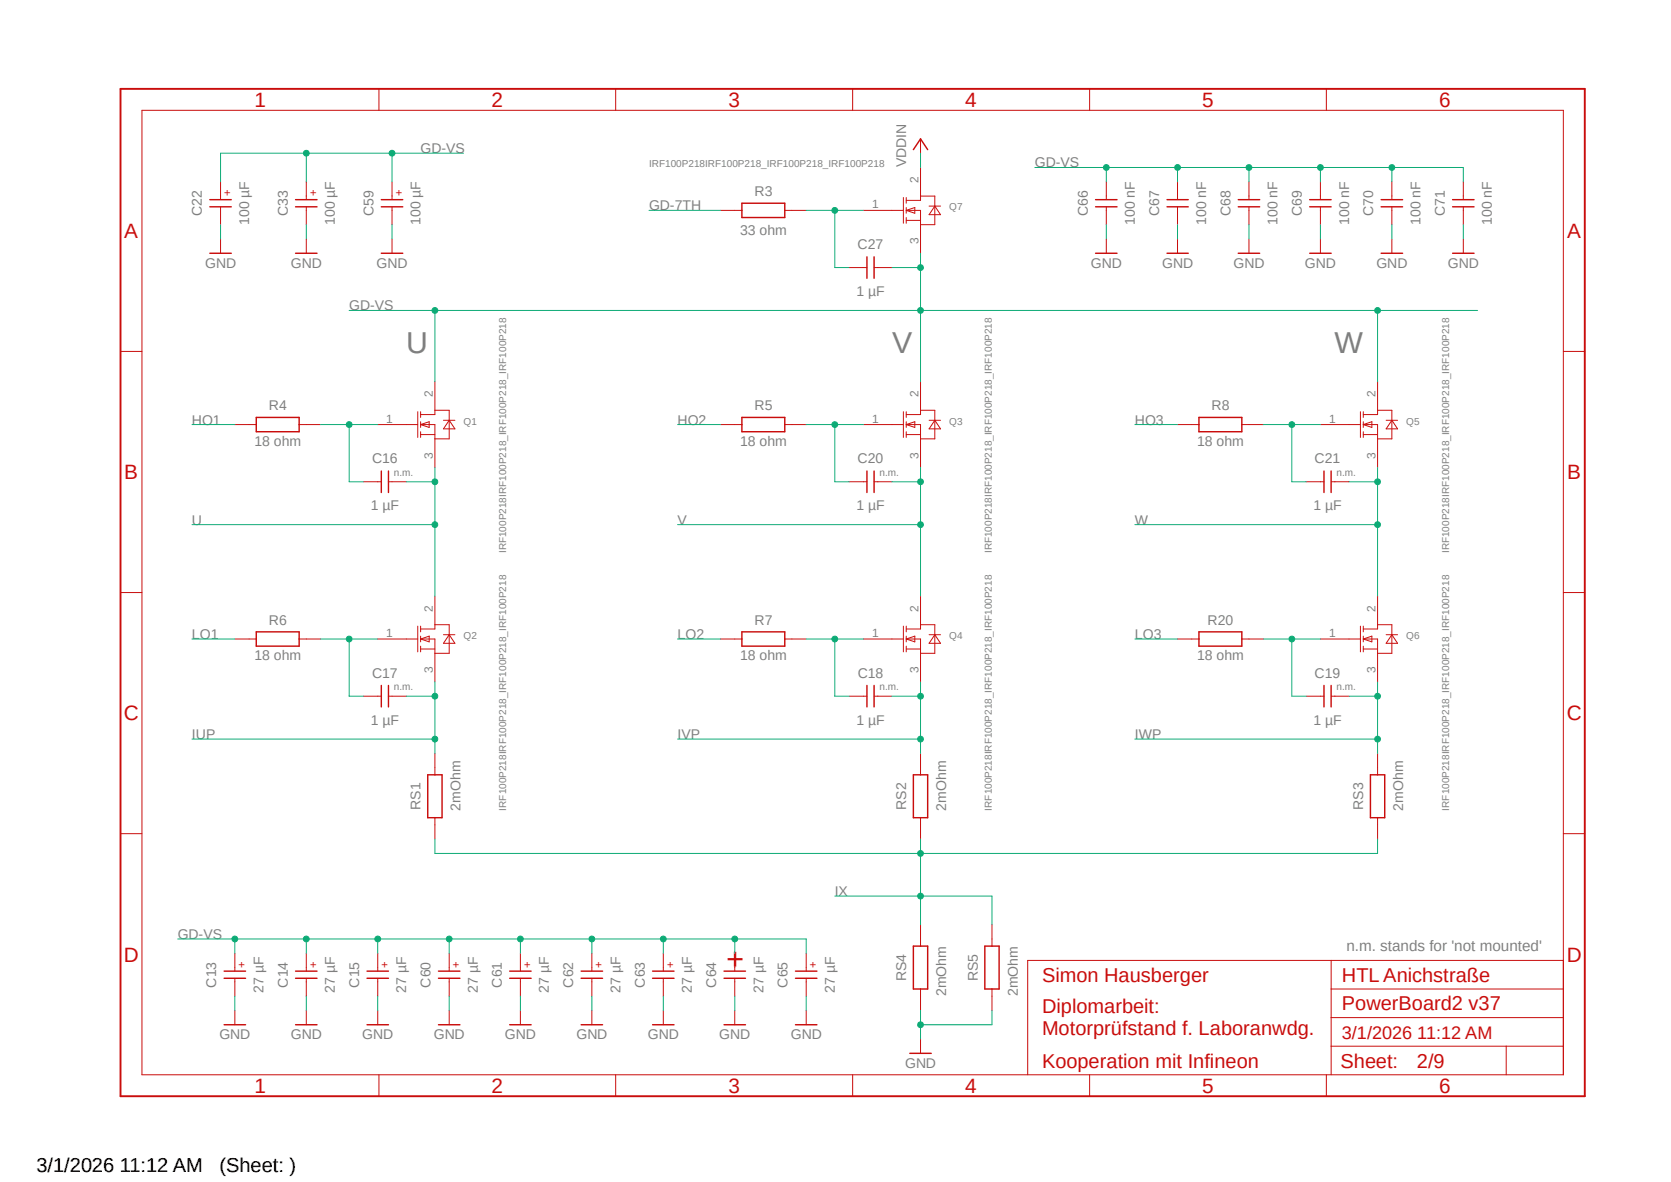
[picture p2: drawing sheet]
<svg xmlns="http://www.w3.org/2000/svg" width="297mm" height="210mm" viewBox="0 0 297 210" stroke-linecap="round" stroke-linejoin="round" font-family="sans-serif">
<path d="M20.9 15.5l261.2 179.8M282.1 15.5l-261.2 179.8" fill="none" stroke="#fff" stroke-width=".18"/>
<g fill="none" stroke="#c90d0c" stroke-width=".18">
<path d="M25.2 19.6h252.7v171.4h-252.7zM67.4 15.8v3.8M109.4 15.8v3.8M151.6 15.8v3.8M193.7 15.8v3.8M235.8 15.8v3.8M39.2 32.3v3.1M39.2 36.7v3.2M54.4 32.3v3.1M54.4 36.7v3.2M69.7 32.3v3.1M69.7 36.7v3.2"/>
<path d="M128.1 37.4h3.8M139.5 37.4h3.8M153.5 37.4h7.1M160.6 35.1v4.6M161.1 37.4h2.5v7.6M161.1 37.4l1.5-.5v1zM161.1 35.1v1M161.1 36.9v1M161.1 38.7v1M161.1 39.2h2.5M163.6 24.7v2.5M163.6 29.8v5.8h-2.5"/>
<path d="M163.6 34.8h2.6v5.1h-2.6M165.1 36.6h2.1M166.2 36.6l1 1.5h-2.1zM196.6 32.3v3.1M196.6 36.7v3.2M209.3 32.3v3.1M209.3 36.7v3.2M222 32.3v3.1M222 36.7v3.2M234.7 32.3v3.1M234.7 36.7v3.2M247.4 32.3v3.1"/>
<path d="M247.4 36.7v3.2M260.1 32.3v3.1M260.1 36.7v3.2M39.2 42.5v2.5M54.4 42.5v2.5M69.7 42.5v2.5M150.9 47.5h3.2M155.4 47.5h3.1M196.6 42.5v2.5M209.3 42.5v2.5M222 42.5v2.5M234.7 42.5v2.5"/>
<path d="M247.4 42.5v2.5M260.1 42.5v2.5M21.4 62.4h3.8M41.7 75.4h3.9M53.2 75.4h3.8M67.1 75.4h7.2M74.3 73.2v4.5M74.8 75.4h2.5v7.7M74.8 75.4l1.5-.5v1zM74.8 73.2v1M74.8 74.9v1M74.8 76.7v1"/>
<path d="M74.8 77.2h2.5M77.3 67.8v5.9h-2.5M77.3 72.9h2.5v5.1h-2.5M78.8 74.7h2.1M79.8 74.7l1.1 1.5h-2.1zM128.1 75.4h3.8M139.5 75.4h3.8M153.5 75.4h7.1M160.6 73.2v4.5M161.1 75.4h2.5v7.7M161.1 77.2h2.5M161.1 75.4l1.5-.5v1z"/>
<path d="M161.1 73.2v1M161.1 74.9v1M161.1 76.7v1M163.6 67.8v5.9h-2.5M163.6 72.9h2.6v5.1h-2.6M165.1 74.7h2.1M166.2 74.7l1 1.5h-2.1zM209.3 75.4h3.8M220.7 75.4h3.8M234.7 75.4h7.1M241.8 73.2v4.5M242.3 75.4h2.6v7.7"/>
<path d="M242.3 77.2h2.6M242.3 75.4l1.5-.5v1zM242.3 73.2v1M242.3 74.9v1M242.3 76.7v1M244.9 67.8v5.9h-2.6M244.9 72.9h2.5v5.1h-2.5M246.4 74.7h2M247.4 74.7l1 1.5h-2zM277.9 62.4h3.8M64.6 85.6h3.2M69 85.6h3.2"/>
<path d="M150.9 85.6h3.2M155.4 85.6h3.1M232.2 85.6h3.1M236.6 85.6h3.2M21.4 105.3h3.8M41.7 113.5h3.9M53.2 113.5h3.8M67.1 113.5h7.2M74.3 111.3v4.5M74.8 113.5h2.5v7.7M74.8 113.5l1.5-.5v1zM74.8 111.3v1"/>
<path d="M74.8 113v1M74.8 114.8v1M74.8 115.3h2.5M77.3 105.9v5.9h-2.5M77.3 111h2.5v5.1h-2.5M78.8 112.8h2.1M79.8 112.8l1.1 1.5h-2.1zM128.1 113.5h3.8M139.5 113.5h3.8M153.5 113.5h7.1M160.6 111.3v4.5M161.1 113.5h2.5v7.7"/>
<path d="M161.1 115.3h2.5M161.1 113.5l1.5-.5v1zM161.1 111.3v1M161.1 113v1M161.1 114.8v1M163.6 105.9v5.9h-2.5M163.6 111h2.6v5.1h-2.6M165.1 112.8h2.1M166.2 112.8l1 1.5h-2.1zM209.3 113.5h3.8M220.7 113.5h3.8M234.7 113.5h7.1"/>
<path d="M241.8 111.3v4.5M242.3 113.5h2.6v7.7M242.3 115.3h2.6M242.3 113.5l1.5-.5v1zM242.3 111.3v1M242.3 113v1M242.3 114.8v1M244.9 105.9v5.9h-2.6M244.9 111h2.5v5.1h-2.5M246.4 112.8h2M247.4 112.8l1 1.5h-2zM277.9 105.3h3.8"/>
<path d="M64.6 123.7h3.2M69 123.7h3.2M77.3 133.9v3.8M150.9 123.7h3.2M155.4 123.7h3.1M163.6 133.9v3.8M232.2 123.7h3.1M236.6 123.7h3.2M244.9 133.9v3.8M21.4 148.1h3.8M77.3 145.3v3.8M163.6 145.3v3.8"/>
<path d="M244.9 145.3v3.8M277.9 148.1h3.8M41.7 169.4v3.2M41.7 173.8v3.2M41.7 179.5v2.6M54.4 169.4v3.2M54.4 173.8v3.2M54.4 179.5v2.6M67.1 169.4v3.2M67.1 173.8v3.2M67.1 179.5v2.6M79.8 169.4v3.2"/>
<path d="M79.8 173.8v3.2M79.8 179.5v2.6M92.5 169.4v3.2M92.5 173.8v3.2M92.5 179.5v2.6M105.2 169.4v3.2M105.2 173.8v3.2M105.2 179.5v2.6M117.9 169.4v3.2M117.9 173.8v3.2M117.9 179.5v2.6M130.6 169.4v3.2"/>
<path d="M130.6 173.8v3.2M130.6 179.5v2.6M143.3 169.4v3.2M143.3 173.8v3.2M143.3 179.5v2.6M163.6 164.3v3.8M163.6 175.7v3.8M176.3 164.3v3.8M176.3 175.7v3.8M236.6 170.6v20.4M236.6 175.7h41.3M277.9 170.6h-95.2v20.4"/>
<path d="M67.4 191v3.8M109.4 191v3.8M151.6 191v3.8M163.6 184.6v2.6M193.7 191v3.8M235.8 191v3.8M236.6 185.9h41.3M236.6 180.8h41.3M267.7 185.9v5.1"/>
</g>
<path d="M21.4 15.8h260.3v179h-260.3z" fill="none" stroke="#c90d0c" stroke-width=".34"/>
<g fill="none" stroke="#c90d0c" stroke-width=".25">
<path d="M37.3 35.5h3.8M37.3 36.7h3.8M52.5 35.5h3.8M52.5 36.7h3.8M67.8 35.5h3.8M67.8 36.7h3.8M131.9 36.1h7.6v2.6h-7.6zM162.3 26.6l1.3-1.9 1.3 1.9M194.7 35.5h3.8M194.7 36.7h3.8M207.4 35.5h3.8M207.4 36.7h3.8"/>
<path d="M220.1 35.5h3.8M220.1 36.7h3.8M232.8 35.5h3.8M232.8 36.7h3.8M245.5 35.5h3.8M245.5 36.7h3.8M258.2 35.5h3.8M258.2 36.7h3.8M37.3 45h3.8M52.5 45h3.8M67.8 45h3.8M154.1 45.6v3.8"/>
<path d="M155.4 45.6v3.8M194.7 45h3.8M207.4 45h3.8M220.1 45h3.8M232.8 45h3.8M245.5 45h3.8M258.2 45h3.8M45.6 74.2h7.6v2.5h-7.6zM131.9 74.2h7.6v2.5h-7.6zM213.1 74.2h7.6v2.5h-7.6zM67.8 83.7v3.8M69 83.7v3.8"/>
<path d="M154.1 83.7v3.8M155.4 83.7v3.8M235.3 83.7v3.8M236.6 83.7v3.8M45.6 112.3h7.6v2.5h-7.6zM131.9 112.3h7.6v2.5h-7.6zM213.1 112.3h7.6v2.5h-7.6zM67.8 121.8v3.8M69 121.8v3.8M76 137.7h2.6v7.6h-2.6zM154.1 121.8v3.8M155.4 121.8v3.8"/>
<path d="M162.3 137.7h2.6v7.6h-2.6zM235.3 121.8v3.8M236.6 121.8v3.8M243.6 137.7h2.5v7.6h-2.5zM39.8 172.6h3.8M39.8 173.8h3.8M52.5 172.6h3.8M52.5 173.8h3.8M65.2 172.6h3.8M65.2 173.8h3.8M77.9 172.6h3.8M77.9 173.8h3.8"/>
<path d="M90.6 172.6h3.8M90.6 173.8h3.8M103.3 172.6h3.8M103.3 173.8h3.8M116 172.6h3.8M116 173.8h3.8M128.7 172.6h3.8M128.7 173.8h3.8M141.4 172.6h3.8M141.4 173.8h3.8M162.3 168.1h2.6v7.6h-2.6zM175 168.1h2.6v7.6h-2.6z"/>
<path d="M39.8 182.1h3.8M52.5 182.1h3.8M65.2 182.1h3.8M77.9 182.1h3.8M90.6 182.1h3.8M103.3 182.1h3.8M116 182.1h3.8M128.7 182.1h3.8M141.4 182.1h3.8M161.7 187.2h3.8"/>
</g>
<path d="M77.3 83.1v22.8" fill="none" stroke="#0dab76" stroke-width=".18"/>
<circle cx="77.3" cy="93.2" r=".51" fill="#0dab76"/>
<g fill="none" stroke="#0dab76" stroke-width=".18">
<path d="M34.1 93.2h43.2M72.2 85.6h5.1"/>
<circle cx="77.3" cy="93.2" r=".51"/>
</g>
<circle cx="77.3" cy="85.6" r=".51" fill="#0dab76"/>
<g fill="none" stroke="#0dab76" stroke-width=".18">
<path d="M34.1 131.3h43.2M72.2 123.7h5.1M77.3 121.2v12.7"/>
<circle cx="77.3" cy="85.6" r=".51"/>
</g>
<circle cx="77.3" cy="123.7" r=".51" fill="#0dab76"/>
<circle cx="77.3" cy="123.7" r=".51" fill="none" stroke="#0dab76" stroke-width=".18"/>
<circle cx="77.3" cy="131.3" r=".51" fill="#0dab76"/>
<g fill="none" stroke="#0dab76" stroke-width=".18">
<path d="M77.3 149.1v2.5h167.6v-2.5M148.4 159.2h27.9v5.1M163.6 149.1v15.2"/>
<circle cx="77.3" cy="131.3" r=".51"/>
</g>
<circle cx="163.6" cy="151.6" r=".51" fill="#0dab76"/>
<circle cx="163.6" cy="151.6" r=".51" fill="none" stroke="#0dab76" stroke-width=".18"/>
<circle cx="163.6" cy="159.2" r=".51" fill="#0dab76"/>
<g fill="none" stroke="#0dab76" stroke-width=".18">
<path d="M120.4 131.3h43.2M158.5 123.7h5.1M163.6 121.2v12.7"/>
<circle cx="163.6" cy="159.2" r=".51"/>
</g>
<circle cx="163.6" cy="123.7" r=".51" fill="#0dab76"/>
<circle cx="163.6" cy="123.7" r=".51" fill="none" stroke="#0dab76" stroke-width=".18"/>
<circle cx="163.6" cy="131.3" r=".51" fill="#0dab76"/>
<g fill="none" stroke="#0dab76" stroke-width=".18">
<path d="M163.6 83.1v22.8"/>
<circle cx="163.6" cy="131.3" r=".51"/>
</g>
<circle cx="163.6" cy="93.2" r=".51" fill="#0dab76"/>
<g fill="none" stroke="#0dab76" stroke-width=".18">
<path d="M120.4 93.2h43.2M158.5 85.6h5.1"/>
<circle cx="163.6" cy="93.2" r=".51"/>
</g>
<circle cx="163.6" cy="85.6" r=".51" fill="#0dab76"/>
<g fill="none" stroke="#0dab76" stroke-width=".18">
<path d="M201.7 131.3h43.2M239.8 123.7h5.1M244.9 121.2v12.7"/>
<circle cx="163.6" cy="85.6" r=".51"/>
</g>
<circle cx="244.9" cy="131.3" r=".51" fill="#0dab76"/>
<circle cx="244.9" cy="131.3" r=".51" fill="none" stroke="#0dab76" stroke-width=".18"/>
<circle cx="244.9" cy="123.7" r=".51" fill="#0dab76"/>
<g fill="none" stroke="#0dab76" stroke-width=".18">
<path d="M244.9 85.6v20.3"/>
<circle cx="244.9" cy="123.7" r=".51"/>
</g>
<circle cx="244.9" cy="93.2" r=".51" fill="#0dab76"/>
<g fill="none" stroke="#0dab76" stroke-width=".18">
<path d="M201.7 93.2h43.2M244.9 83.1v2.5h-5.1"/>
<circle cx="244.9" cy="93.2" r=".51"/>
</g>
<circle cx="244.9" cy="85.6" r=".51" fill="#0dab76"/>
<g fill="none" stroke="#0dab76" stroke-width=".18">
<path d="M163.6 179.5v5.1M176.3 179.5v2.6h-12.7"/>
<circle cx="244.9" cy="85.6" r=".51"/>
</g>
<circle cx="163.6" cy="182.1" r=".51" fill="#0dab76"/>
<g fill="none" stroke="#0dab76" stroke-width=".18">
<path d="M39.2 39.9v2.6M54.4 39.9v2.6M69.7 39.9v2.6M163.6 27.2v2.6M196.6 39.9v2.6M209.3 39.9v2.6M222 39.9v2.6M234.7 39.9v2.6M247.4 39.9v2.6M260.1 39.9v2.6M57 75.4h10.1M62.1 75.4v10.2h2.5"/>
<path d="M41.7 177v2.5M54.4 177v2.5M67.1 177v2.5M79.8 177v2.5M92.5 177v2.5M105.2 177v2.5M117.9 177v2.5M130.6 177v2.5M143.3 177v2.5"/>
<circle cx="163.6" cy="182.1" r=".51"/>
</g>
<circle cx="62.1" cy="75.4" r=".51" fill="#0dab76"/>
<g fill="none" stroke="#0dab76" stroke-width=".18">
<path d="M57 113.5h10.1M62.1 113.5v10.2h2.5"/>
<circle cx="62.1" cy="75.4" r=".51"/>
</g>
<circle cx="62.1" cy="113.5" r=".51" fill="#0dab76"/>
<g fill="none" stroke="#0dab76" stroke-width=".18">
<path d="M143.3 75.4h10.2M148.4 75.4v10.2h2.5"/>
<circle cx="62.1" cy="113.5" r=".51"/>
</g>
<circle cx="148.4" cy="75.4" r=".51" fill="#0dab76"/>
<g fill="none" stroke="#0dab76" stroke-width=".18">
<path d="M143.3 113.5h10.2M148.4 113.5v10.2h2.5"/>
<circle cx="148.4" cy="75.4" r=".51"/>
</g>
<circle cx="148.4" cy="113.5" r=".51" fill="#0dab76"/>
<g fill="none" stroke="#0dab76" stroke-width=".18">
<path d="M224.5 75.4h10.2M229.6 75.4v10.2h2.6"/>
<circle cx="148.4" cy="113.5" r=".51"/>
</g>
<circle cx="229.6" cy="75.4" r=".51" fill="#0dab76"/>
<g fill="none" stroke="#0dab76" stroke-width=".18">
<path d="M224.5 113.5h10.2M229.6 113.5v10.2h2.6"/>
<circle cx="229.6" cy="75.4" r=".51"/>
</g>
<circle cx="229.6" cy="113.5" r=".51" fill="#0dab76"/>
<g fill="none" stroke="#0dab76" stroke-width=".18">
<path d="M115.4 37.4h12.7M62.1 55.2h200.5M77.3 55.2v12.6M158.5 47.5h5.1M163.6 45v22.8M244.9 55.2v12.6M34.1 75.4h7.6M120.4 75.4h7.7M201.7 75.4h7.6M34.1 113.5h7.6M120.4 113.5h7.7M201.7 113.5h7.6"/>
<circle cx="229.6" cy="113.5" r=".51"/>
</g>
<circle cx="77.3" cy="55.2" r=".51" fill="#0dab76"/>
<circle cx="77.3" cy="55.2" r=".51" fill="none" stroke="#0dab76" stroke-width=".18"/>
<circle cx="163.6" cy="55.2" r=".51" fill="#0dab76"/>
<circle cx="163.6" cy="55.2" r=".51" fill="none" stroke="#0dab76" stroke-width=".18"/>
<circle cx="244.9" cy="55.2" r=".51" fill="#0dab76"/>
<circle cx="244.9" cy="55.2" r=".51" fill="none" stroke="#0dab76" stroke-width=".18"/>
<circle cx="163.6" cy="47.5" r=".51" fill="#0dab76"/>
<g fill="none" stroke="#0dab76" stroke-width=".18">
<path d="M54.4 27.2v5.1M69.7 27.2h-30.5v5.1"/>
<circle cx="163.6" cy="47.5" r=".51"/>
</g>
<circle cx="54.4" cy="27.2" r=".51" fill="#0dab76"/>
<g fill="none" stroke="#0dab76" stroke-width=".18">
<path d="M82.4 27.2h-12.7v5.1"/>
<circle cx="54.4" cy="27.2" r=".51"/>
</g>
<circle cx="69.7" cy="27.2" r=".51" fill="#0dab76"/>
<g fill="none" stroke="#0dab76" stroke-width=".18">
<path d="M183.9 29.8h25.4v2.5M196.6 29.8v2.5"/>
<circle cx="69.7" cy="27.2" r=".51"/>
</g>
<circle cx="196.6" cy="29.8" r=".51" fill="#0dab76"/>
<g fill="none" stroke="#0dab76" stroke-width=".18">
<path d="M209.3 29.8h12.7v2.5"/>
<circle cx="196.6" cy="29.8" r=".51"/>
</g>
<circle cx="209.3" cy="29.8" r=".51" fill="#0dab76"/>
<g fill="none" stroke="#0dab76" stroke-width=".18">
<path d="M222 29.8h12.7v2.5"/>
<circle cx="209.3" cy="29.8" r=".51"/>
</g>
<circle cx="222" cy="29.8" r=".51" fill="#0dab76"/>
<g fill="none" stroke="#0dab76" stroke-width=".18">
<path d="M234.7 29.8h12.7v2.5"/>
<circle cx="222" cy="29.8" r=".51"/>
</g>
<circle cx="234.7" cy="29.8" r=".51" fill="#0dab76"/>
<g fill="none" stroke="#0dab76" stroke-width=".18">
<path d="M247.4 29.8h12.7v2.5"/>
<circle cx="234.7" cy="29.8" r=".51"/>
</g>
<circle cx="247.4" cy="29.8" r=".51" fill="#0dab76"/>
<g fill="none" stroke="#0dab76" stroke-width=".18">
<path d="M41.7 169.4v-2.6h101.6v2.6M54.4 166.8v2.6M67.1 166.8v2.6M79.8 166.8v2.6M92.5 166.8v2.6M105.2 166.8v2.6M117.9 166.8v2.6M130.6 166.8v2.6"/>
<circle cx="247.4" cy="29.8" r=".51"/>
</g>
<circle cx="117.9" cy="166.8" r=".51" fill="#0dab76"/>
<circle cx="117.9" cy="166.8" r=".51" fill="none" stroke="#0dab76" stroke-width=".18"/>
<circle cx="130.6" cy="166.8" r=".51" fill="#0dab76"/>
<circle cx="130.6" cy="166.8" r=".51" fill="none" stroke="#0dab76" stroke-width=".18"/>
<circle cx="105.2" cy="166.8" r=".51" fill="#0dab76"/>
<circle cx="105.2" cy="166.8" r=".51" fill="none" stroke="#0dab76" stroke-width=".18"/>
<circle cx="79.8" cy="166.8" r=".51" fill="#0dab76"/>
<circle cx="79.8" cy="166.8" r=".51" fill="none" stroke="#0dab76" stroke-width=".18"/>
<circle cx="92.5" cy="166.8" r=".51" fill="#0dab76"/>
<circle cx="92.5" cy="166.8" r=".51" fill="none" stroke="#0dab76" stroke-width=".18"/>
<circle cx="67.1" cy="166.8" r=".51" fill="#0dab76"/>
<circle cx="67.1" cy="166.8" r=".51" fill="none" stroke="#0dab76" stroke-width=".18"/>
<circle cx="54.4" cy="166.8" r=".51" fill="#0dab76"/>
<g fill="none" stroke="#0dab76" stroke-width=".18">
<path d="M31.6 166.8h10.1"/>
<circle cx="54.4" cy="166.8" r=".51"/>
</g>
<circle cx="41.7" cy="166.8" r=".51" fill="#0dab76"/>
<g fill="none" stroke="#0dab76" stroke-width=".18">
<path d="M143.3 37.4h10.2M148.4 37.4v10.1h2.5"/>
<circle cx="41.7" cy="166.8" r=".51"/>
</g>
<circle cx="148.4" cy="37.4" r=".51" fill="#0dab76"/>
<circle cx="148.4" cy="37.4" r=".51" fill="none" stroke="#0dab76" stroke-width=".18"/>
<g font-size="5.4" fill="#808080">
<text x="72.2" y="62.8">U</text>
<text x="158.6" y="62.8">V</text>
<text x="237.2" y="62.8">W</text>
</g>
<text font-size="5.4" fill="#c90d0c" x="132.5" y="171.9" transform="rotate(-90 132.5 171.9)">+</text>
<g font-size="3.7" fill="#c90d0c">
<text x="45.3" y="19">1</text>
<text x="87.4" y="19">2</text>
<text x="129.5" y="19">3</text>
<text x="171.6" y="19">4</text>
<text x="213.7" y="19">5</text>
<text x="255.8" y="19">6</text>
<text x="22.1" y="42.3">A</text>
<text x="278.6" y="42.3">A</text>
<text x="22.1" y="85.2">B</text>
<text x="278.6" y="85.2">B</text>
<text x="22" y="128">C</text>
<text x="278.5" y="128">C</text>
<text x="22" y="170.9">D</text>
<text x="278.5" y="170.9">D</text>
<text x="45.3" y="194.2">1</text>
<text x="87.4" y="194.2">2</text>
<text x="129.5" y="194.2">3</text>
<text x="171.6" y="194.2">4</text>
<text x="213.7" y="194.2">5</text>
<text x="255.8" y="194.2">6</text>
</g>
<g font-size="3.6" fill="#c90d0c">
<text x="185.2" y="174.5">Simon Hausberger</text>
<text x="238.5" y="174.5">HTL Anichstraße</text>
<text x="238.5" y="179.5">PowerBoard2 v37</text>
<text x="185.2" y="180">Diplomarbeit:</text>
<text x="185.2" y="183.9">Motorprüfstand f. Laboranwdg.</text>
<text x="185.2" y="189.7">Kooperation mit Infineon</text>
<text x="238.3" y="189.8">Sheet:</text>
<text x="251.8" y="189.7">2/9</text>
</g>
<g font-size="3.6">
<text x="6.5" y="208.3">3/1/2026 11:12 AM</text>
<text x="39" y="208.3">(Sheet: )</text>
</g>
<text font-size="3.2" fill="#c90d0c" x="238.5" y="184.6">3/1/2026 11:12 AM</text>
<text font-size="2.7" fill="#808080" x="239.3" y="169">n.m. stands for 'not mounted'</text>
<g font-size="2.5" fill="#808080">
<text x="74.8" y="27.2">GD-VS</text>
<text x="161.1" y="29.8" transform="rotate(-90 161.1 29.8)">VDDIN</text>
<text x="183.9" y="29.8">GD-VS</text>
<text x="134.1" y="34.8">R3</text>
<text x="35.9" y="38.4" transform="rotate(-90 35.9 38.4)">C22</text>
<text x="44.3" y="40" transform="rotate(-90 44.3 40)">100 µF</text>
<text x="51.1" y="38.4" transform="rotate(-90 51.1 38.4)">C33</text>
<text x="59.5" y="40" transform="rotate(-90 59.5 40)">100 µF</text>
<text x="66.4" y="38.4" transform="rotate(-90 66.4 38.4)">C59</text>
<text x="74.8" y="40" transform="rotate(-90 74.8 40)">100 µF</text>
<text x="115.4" y="37.4">GD-7TH</text>
<text x="131.5" y="41.7">33 ohm</text>
<text x="193.3" y="38.4" transform="rotate(-90 193.3 38.4)">C66</text>
<text x="201.7" y="40" transform="rotate(-90 201.7 40)">100 nF</text>
<text x="206" y="38.4" transform="rotate(-90 206 38.4)">C67</text>
<text x="214.4" y="40" transform="rotate(-90 214.4 40)">100 nF</text>
<text x="218.7" y="38.4" transform="rotate(-90 218.7 38.4)">C68</text>
<text x="227.1" y="40" transform="rotate(-90 227.1 40)">100 nF</text>
<text x="231.4" y="38.4" transform="rotate(-90 231.4 38.4)">C69</text>
<text x="239.8" y="40" transform="rotate(-90 239.8 40)">100 nF</text>
<text x="244.1" y="38.4" transform="rotate(-90 244.1 38.4)">C70</text>
<text x="252.5" y="40" transform="rotate(-90 252.5 40)">100 nF</text>
<text x="256.8" y="38.4" transform="rotate(-90 256.8 38.4)">C71</text>
<text x="265.2" y="40" transform="rotate(-90 265.2 40)">100 nF</text>
<text x="36.4" y="47.5">GND</text>
<text x="51.7" y="47.5">GND</text>
<text x="66.9" y="47.5">GND</text>
<text x="152.4" y="44.2">C27</text>
<text x="193.9" y="47.5">GND</text>
<text x="206.6" y="47.5">GND</text>
<text x="219.2" y="47.5">GND</text>
<text x="231.9" y="47.5">GND</text>
<text x="244.6" y="47.5">GND</text>
<text x="257.4" y="47.5">GND</text>
<text x="152.2" y="52.6">1 µF</text>
<text x="62.1" y="55.2">GD-VS</text>
<text x="34.1" y="75.4">HO1</text>
<text x="47.8" y="72.9">R4</text>
<text x="120.4" y="75.4">HO2</text>
<text x="134.1" y="72.9">R5</text>
<text x="201.7" y="75.4">HO3</text>
<text x="215.4" y="72.9">R8</text>
<text x="45.2" y="79.2">18 ohm</text>
<text x="66.1" y="82.3">C16</text>
<text x="131.5" y="79.2">18 ohm</text>
<text x="152.4" y="82.3">C20</text>
<text x="212.8" y="79.2">18 ohm</text>
<text x="233.7" y="82.3">C21</text>
<text x="34.1" y="93.2">U</text>
<text x="65.9" y="90.7">1 µF</text>
<text x="120.4" y="93.2">V</text>
<text x="152.2" y="90.7">1 µF</text>
<text x="201.7" y="93.2">W</text>
<text x="233.5" y="90.7">1 µF</text>
<text x="34.1" y="113.5">LO1</text>
<text x="47.8" y="111">R6</text>
<text x="120.4" y="113.5">LO2</text>
<text x="134.1" y="111">R7</text>
<text x="201.7" y="113.5">LO3</text>
<text x="214.6" y="111">R20</text>
<text x="45.2" y="117.3">18 ohm</text>
<text x="131.5" y="117.3">18 ohm</text>
<text x="212.8" y="117.3">18 ohm</text>
<text x="66.1" y="120.4">C17</text>
<text x="152.4" y="120.4">C18</text>
<text x="233.7" y="120.4">C19</text>
<text x="34.1" y="131.3">IUP</text>
<text x="65.9" y="128.8">1 µF</text>
<text x="120.4" y="131.3">IVP</text>
<text x="152.2" y="128.8">1 µF</text>
<text x="201.7" y="131.3">IWP</text>
<text x="233.5" y="128.8">1 µF</text>
<text x="74.8" y="143.9" transform="rotate(-90 74.8 143.9)">RS1</text>
<text x="161.1" y="143.9" transform="rotate(-90 161.1 143.9)">RS2</text>
<text x="242.3" y="143.9" transform="rotate(-90 242.3 143.9)">RS3</text>
<text x="81.9" y="144" transform="rotate(-90 81.9 144)">2mOhm</text>
<text x="168.2" y="144" transform="rotate(-90 168.2 144)">2mOhm</text>
<text x="249.4" y="144" transform="rotate(-90 249.4 144)">2mOhm</text>
<text x="148.4" y="159.2">IX</text>
<text x="31.6" y="166.8">GD-VS</text>
<text x="38.4" y="175.5" transform="rotate(-90 38.4 175.5)">C13</text>
<text x="46.8" y="176.4" transform="rotate(-90 46.8 176.4)">27 µF</text>
<text x="51.1" y="175.5" transform="rotate(-90 51.1 175.5)">C14</text>
<text x="59.5" y="176.4" transform="rotate(-90 59.5 176.4)">27 µF</text>
<text x="63.8" y="175.5" transform="rotate(-90 63.8 175.5)">C15</text>
<text x="72.2" y="176.4" transform="rotate(-90 72.2 176.4)">27 µF</text>
<text x="76.5" y="175.5" transform="rotate(-90 76.5 175.5)">C60</text>
<text x="84.9" y="176.4" transform="rotate(-90 84.9 176.4)">27 µF</text>
<text x="89.2" y="175.5" transform="rotate(-90 89.2 175.5)">C61</text>
<text x="97.6" y="176.4" transform="rotate(-90 97.6 176.4)">27 µF</text>
<text x="101.9" y="175.5" transform="rotate(-90 101.9 175.5)">C62</text>
<text x="110.3" y="176.4" transform="rotate(-90 110.3 176.4)">27 µF</text>
<text x="114.6" y="175.5" transform="rotate(-90 114.6 175.5)">C63</text>
<text x="123" y="176.4" transform="rotate(-90 123 176.4)">27 µF</text>
<text x="127.3" y="175.5" transform="rotate(-90 127.3 175.5)">C64</text>
<text x="135.7" y="176.4" transform="rotate(-90 135.7 176.4)">27 µF</text>
<text x="140" y="175.5" transform="rotate(-90 140 175.5)">C65</text>
<text x="148.4" y="176.4" transform="rotate(-90 148.4 176.4)">27 µF</text>
<text x="161.1" y="174.3" transform="rotate(-90 161.1 174.3)">RS4</text>
<text x="168.2" y="177" transform="rotate(-90 168.2 177)">2mOhm</text>
<text x="173.8" y="174.3" transform="rotate(-90 173.8 174.3)">RS5</text>
<text x="180.9" y="177" transform="rotate(-90 180.9 177)">2mOhm</text>
<text x="39" y="184.6">GND</text>
<text x="51.7" y="184.6">GND</text>
<text x="64.4" y="184.6">GND</text>
<text x="77.1" y="184.6">GND</text>
<text x="89.7" y="184.6">GND</text>
<text x="102.4" y="184.6">GND</text>
<text x="115.1" y="184.6">GND</text>
<text x="127.8" y="184.6">GND</text>
<text x="140.5" y="184.6">GND</text>
<text x="160.9" y="189.7">GND</text>
</g>
<g font-size="2.1" fill="#808080">
<text x="163.2" y="32.5" transform="rotate(-90 163.2 32.5)">2</text>
<text x="155" y="37">1</text>
<text x="163.2" y="43.4" transform="rotate(-90 163.2 43.4)">3</text>
<text x="76.9" y="70.6" transform="rotate(-90 76.9 70.6)">2</text>
<text x="163.2" y="70.6" transform="rotate(-90 163.2 70.6)">2</text>
<text x="244.5" y="70.6" transform="rotate(-90 244.5 70.6)">2</text>
<text x="68.7" y="75.1">1</text>
<text x="155" y="75.1">1</text>
<text x="236.3" y="75.1">1</text>
<text x="76.9" y="81.5" transform="rotate(-90 76.9 81.5)">3</text>
<text x="163.2" y="81.5" transform="rotate(-90 163.2 81.5)">3</text>
<text x="244.5" y="81.5" transform="rotate(-90 244.5 81.5)">3</text>
<text x="68.7" y="113.2">1</text>
<text x="76.9" y="108.7" transform="rotate(-90 76.9 108.7)">2</text>
<text x="155" y="113.2">1</text>
<text x="163.2" y="108.7" transform="rotate(-90 163.2 108.7)">2</text>
<text x="236.3" y="113.2">1</text>
<text x="244.5" y="108.7" transform="rotate(-90 244.5 108.7)">2</text>
<text x="76.9" y="119.6" transform="rotate(-90 76.9 119.6)">3</text>
<text x="163.2" y="119.6" transform="rotate(-90 163.2 119.6)">3</text>
<text x="244.5" y="119.6" transform="rotate(-90 244.5 119.6)">3</text>
</g>
<g font-size="2" fill="#c90d0c">
<text x="41.1" y="34.8" transform="rotate(-90 41.1 34.8)">+</text>
<text x="56.3" y="34.8" transform="rotate(-90 56.3 34.8)">+</text>
<text x="71.6" y="34.8" transform="rotate(-90 71.6 34.8)">+</text>
<text x="43.6" y="171.9" transform="rotate(-90 43.6 171.9)">+</text>
<text x="56.3" y="171.9" transform="rotate(-90 56.3 171.9)">+</text>
<text x="69" y="171.9" transform="rotate(-90 69 171.9)">+</text>
<text x="81.7" y="171.9" transform="rotate(-90 81.7 171.9)">+</text>
<text x="94.4" y="171.9" transform="rotate(-90 94.4 171.9)">+</text>
<text x="107.1" y="171.9" transform="rotate(-90 107.1 171.9)">+</text>
<text x="119.8" y="171.9" transform="rotate(-90 119.8 171.9)">+</text>
<text x="145.2" y="171.9" transform="rotate(-90 145.2 171.9)">+</text>
</g>
<g font-size="1.8" fill="#808080">
<text x="115.4" y="29.8">IRF100P218IRF100P218_IRF100P218_IRF100P218</text>
<text x="168.7" y="37.4">Q7</text>
<text x="82.4" y="75.4">Q1</text>
<text x="168.7" y="75.4">Q3</text>
<text x="249.9" y="75.4">Q5</text>
<text x="70" y="84.6">n.m.</text>
<text x="156.3" y="84.6">n.m.</text>
<text x="237.6" y="84.6">n.m.</text>
<text x="90" y="98.3" transform="rotate(-90 90 98.3)">IRF100P218IRF100P218_IRF100P218_IRF100P218</text>
<text x="176.3" y="98.3" transform="rotate(-90 176.3 98.3)">IRF100P218IRF100P218_IRF100P218_IRF100P218</text>
<text x="257.6" y="98.3" transform="rotate(-90 257.6 98.3)">IRF100P218IRF100P218_IRF100P218_IRF100P218</text>
<text x="82.4" y="113.5">Q2</text>
<text x="168.7" y="113.5">Q4</text>
<text x="249.9" y="113.5">Q6</text>
<text x="70" y="122.7">n.m.</text>
<text x="156.3" y="122.7">n.m.</text>
<text x="237.6" y="122.7">n.m.</text>
<text x="90" y="144" transform="rotate(-90 90 144)">IRF100P218IRF100P218_IRF100P218_IRF100P218</text>
<text x="176.3" y="144" transform="rotate(-90 176.3 144)">IRF100P218IRF100P218_IRF100P218_IRF100P218</text>
<text x="257.6" y="144" transform="rotate(-90 257.6 144)">IRF100P218IRF100P218_IRF100P218_IRF100P218</text>
</g>
</svg>
